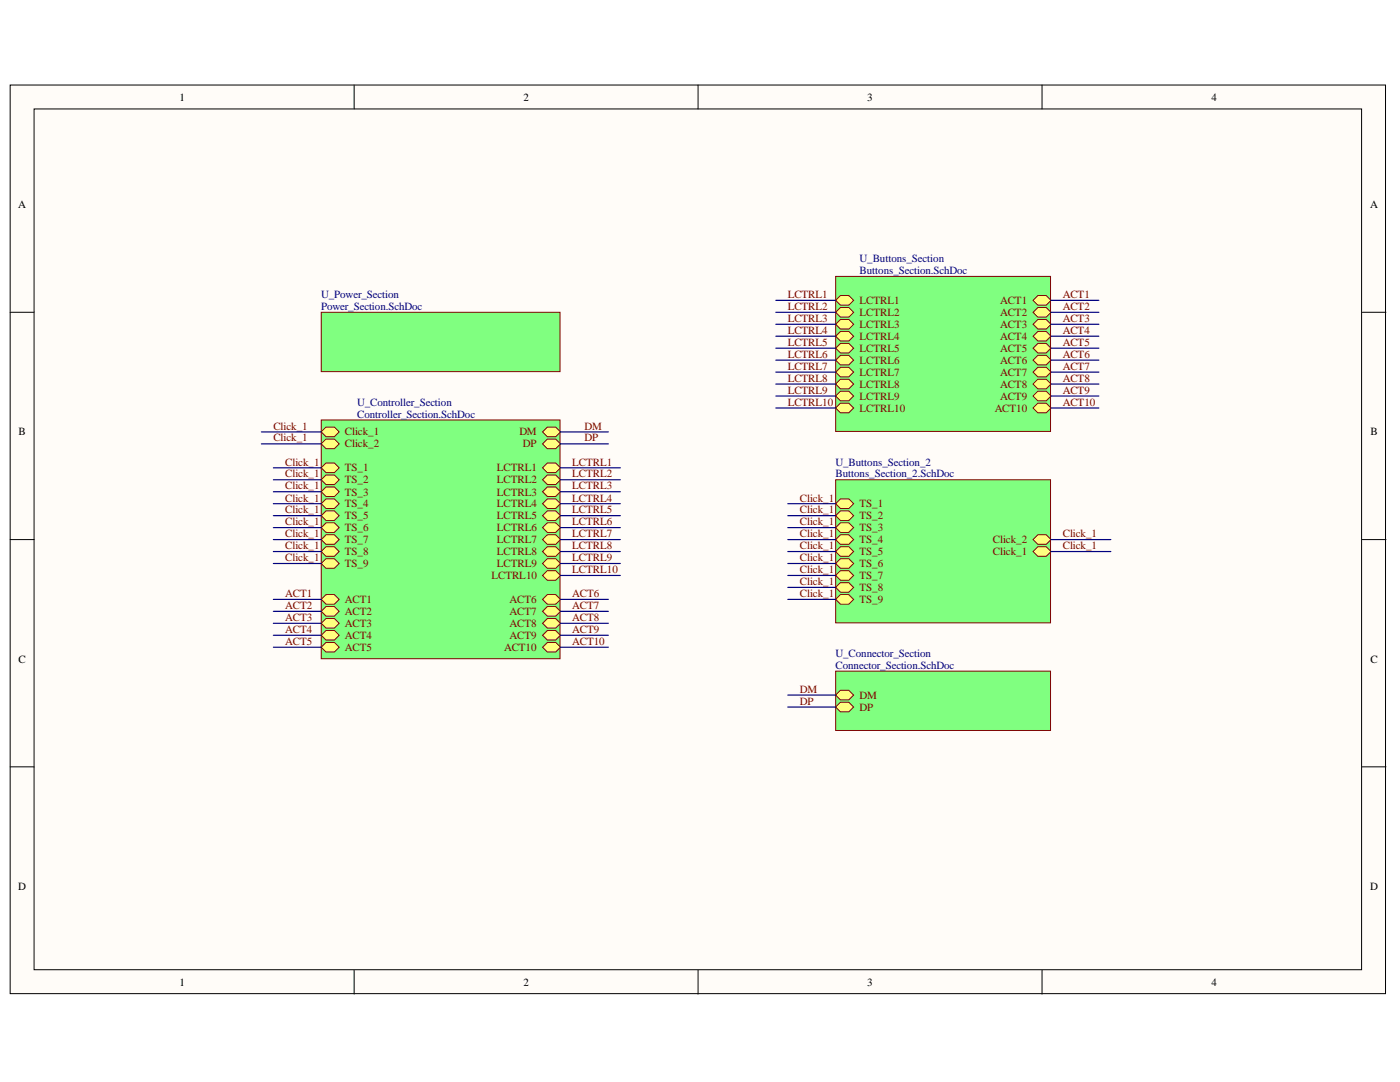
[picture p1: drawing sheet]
<svg xmlns="http://www.w3.org/2000/svg" width="279mm" height="216mm" viewBox="0 0 279 216" stroke-linecap="round" stroke-linejoin="round" font-family="sans-serif">
<g fill="#fffcf8" stroke="#000" stroke-width=".2">
<path d="M2 17h274.5v181.3h-274.5z"/>
<path d="M6.8 21.7h264.9v171.8h-264.9z"/>
</g>
<path d="M70.7 17v4.7M139.3 17v4.7M208 17v4.7M2 62.3h4.8M271.8 62.3h4.8M2 107.7h4.8M271.8 107.7h4.8M2 153h4.8M271.8 153h4.8M70.7 193.6v4.8M139.3 193.6v4.8M208 193.6v4.8" fill="none" stroke="#000" stroke-width=".2"/>
<g fill="#80ff80" stroke="#800000" stroke-width=".2">
<path d="M64.1 62.3h47.7v11.9h-47.7z"/>
<path d="M64.1 83.8h47.7v47.6h-47.7z"/>
</g>
<path d="M108.3 119.6l.9-1h1.7l1 1-1 1h-1.7z" fill-rule="evenodd" fill="#ffff80"/>
<path d="M108.3 119.6l.9-1h1.7l1 1-1 1h-1.7z" fill="none" stroke="#800000" stroke-width=".2"/>
<path d="M108.3 102.9l.9-1h1.7l1 1-1 .9h-1.7z" fill-rule="evenodd" fill="#ffff80"/>
<path d="M108.3 102.9l.9-1h1.7l1 1-1 .9h-1.7z" fill="none" stroke="#800000" stroke-width=".2"/>
<path d="M108.3 129.1l.9-.9h1.7l1 .9-1 1h-1.7z" fill-rule="evenodd" fill="#ffff80"/>
<path d="M108.3 129.1l.9-.9h1.7l1 .9-1 1h-1.7z" fill="none" stroke="#800000" stroke-width=".2"/>
<path d="M108.3 93.3l.9-.9h1.7l1 .9-1 1h-1.7z" fill-rule="evenodd" fill="#ffff80"/>
<path d="M108.3 93.3l.9-.9h1.7l1 .9-1 1h-1.7z" fill="none" stroke="#800000" stroke-width=".2"/>
<path d="M108.3 124.4l.9-1h1.7l1 1-1 .9h-1.7z" fill-rule="evenodd" fill="#ffff80"/>
<path d="M108.3 124.4l.9-1h1.7l1 1-1 .9h-1.7z" fill="none" stroke="#800000" stroke-width=".2"/>
<path d="M108.3 100.5l.9-.9h1.7l1 .9-1 1h-1.7z" fill-rule="evenodd" fill="#ffff80"/>
<path d="M108.3 100.5l.9-.9h1.7l1 .9-1 1h-1.7z" fill="none" stroke="#800000" stroke-width=".2"/>
<path d="M64.1 129.1l1-.9h1.6l1 .9-1 1h-1.6z" fill-rule="evenodd" fill="#ffff80"/>
<path d="M64.1 129.1l1-.9h1.6l1 .9-1 1h-1.6z" fill="none" stroke="#800000" stroke-width=".2"/>
<path d="M108.3 126.8l.9-1h1.7l1 1-1 .9h-1.7z" fill-rule="evenodd" fill="#ffff80"/>
<path d="M108.3 126.8l.9-1h1.7l1 1-1 .9h-1.7z" fill="none" stroke="#800000" stroke-width=".2"/>
<path d="M64.1 119.6l1-1h1.6l1 1-1 1h-1.6z" fill-rule="evenodd" fill="#ffff80"/>
<path d="M64.1 119.6l1-1h1.6l1 1-1 1h-1.6z" fill="none" stroke="#800000" stroke-width=".2"/>
<path d="M108.3 95.7l.9-.9h1.7l1 .9-1 1h-1.7z" fill-rule="evenodd" fill="#ffff80"/>
<path d="M108.3 95.7l.9-.9h1.7l1 .9-1 1h-1.7z" fill="none" stroke="#800000" stroke-width=".2"/>
<path d="M108.3 105.3l.9-1h1.7l1 1-1 .9h-1.7z" fill-rule="evenodd" fill="#ffff80"/>
<path d="M108.3 105.3l.9-1h1.7l1 1-1 .9h-1.7z" fill="none" stroke="#800000" stroke-width=".2"/>
<path d="M64.1 124.4l1-1h1.6l1 1-1 .9h-1.6z" fill-rule="evenodd" fill="#ffff80"/>
<path d="M64.1 124.4l1-1h1.6l1 1-1 .9h-1.6z" fill="none" stroke="#800000" stroke-width=".2"/>
<path d="M64.1 122l1-1h1.6l1 1-1 .9h-1.6z" fill-rule="evenodd" fill="#ffff80"/>
<path d="M64.1 122l1-1h1.6l1 1-1 .9h-1.6z" fill="none" stroke="#800000" stroke-width=".2"/>
<path d="M108.3 98.1l.9-.9h1.7l1 .9-1 1h-1.7z" fill-rule="evenodd" fill="#ffff80"/>
<path d="M108.3 98.1l.9-.9h1.7l1 .9-1 1h-1.7z" fill="none" stroke="#800000" stroke-width=".2"/>
<path d="M64.1 126.8l1-1h1.6l1 1-1 .9h-1.6z" fill-rule="evenodd" fill="#ffff80"/>
<path d="M64.1 126.8l1-1h1.6l1 1-1 .9h-1.6z" fill="none" stroke="#800000" stroke-width=".2"/>
<path d="M108.3 86.2l.9-1h1.7l1 1-1 .9h-1.7z" fill-rule="evenodd" fill="#ffff80"/>
<path d="M108.3 86.2l.9-1h1.7l1 1-1 .9h-1.7z" fill="none" stroke="#800000" stroke-width=".2"/>
<path d="M108.3 88.6l.9-1h1.7l1 1-1 .9h-1.7z" fill-rule="evenodd" fill="#ffff80"/>
<path d="M108.3 88.6l.9-1h1.7l1 1-1 .9h-1.7z" fill="none" stroke="#800000" stroke-width=".2"/>
<path d="M108.3 122l.9-1h1.7l1 1-1 .9h-1.7z" fill-rule="evenodd" fill="#ffff80"/>
<path d="M108.3 122l.9-1h1.7l1 1-1 .9h-1.7z" fill="none" stroke="#800000" stroke-width=".2"/>
<path d="M108.3 107.7l.9-1h1.7l1 1-1 .9h-1.7z" fill-rule="evenodd" fill="#ffff80"/>
<path d="M108.3 107.7l.9-1h1.7l1 1-1 .9h-1.7z" fill="none" stroke="#800000" stroke-width=".2"/>
<path d="M108.3 114.8l.9-.9h1.7l1 .9-1 1h-1.7z" fill-rule="evenodd" fill="#ffff80"/>
<path d="M108.3 114.8l.9-.9h1.7l1 .9-1 1h-1.7z" fill="none" stroke="#800000" stroke-width=".2"/>
<path d="M108.3 112.4l.9-.9h1.7l1 .9-1 1h-1.7z" fill-rule="evenodd" fill="#ffff80"/>
<path d="M108.3 112.4l.9-.9h1.7l1 .9-1 1h-1.7z" fill="none" stroke="#800000" stroke-width=".2"/>
<path d="M108.3 110.1l.9-1h1.7l1 1-1 .9h-1.7z" fill-rule="evenodd" fill="#ffff80"/>
<path d="M108.3 110.1l.9-1h1.7l1 1-1 .9h-1.7z" fill="none" stroke="#800000" stroke-width=".2"/>
<path d="M64.1 86.2l1-1h1.6l1 1-1 .9h-1.6z" fill-rule="evenodd" fill="#ffff80"/>
<path d="M64.1 86.2l1-1h1.6l1 1-1 .9h-1.6z" fill="none" stroke="#800000" stroke-width=".2"/>
<path d="M64.1 110.1l1-1h1.6l1 1-1 .9h-1.6z" fill-rule="evenodd" fill="#ffff80"/>
<path d="M64.1 110.1l1-1h1.6l1 1-1 .9h-1.6z" fill="none" stroke="#800000" stroke-width=".2"/>
<path d="M64.1 107.7l1-1h1.6l1 1-1 .9h-1.6z" fill-rule="evenodd" fill="#ffff80"/>
<path d="M64.1 107.7l1-1h1.6l1 1-1 .9h-1.6z" fill="none" stroke="#800000" stroke-width=".2"/>
<path d="M64.1 112.4l1-.9h1.6l1 .9-1 1h-1.6z" fill-rule="evenodd" fill="#ffff80"/>
<path d="M64.1 112.4l1-.9h1.6l1 .9-1 1h-1.6z" fill="none" stroke="#800000" stroke-width=".2"/>
<path d="M64.1 88.6l1-1h1.6l1 1-1 .9h-1.6z" fill-rule="evenodd" fill="#ffff80"/>
<path d="M64.1 88.6l1-1h1.6l1 1-1 .9h-1.6z" fill="none" stroke="#800000" stroke-width=".2"/>
<path d="M64.1 105.3l1-1h1.6l1 1-1 .9h-1.6z" fill-rule="evenodd" fill="#ffff80"/>
<path d="M64.1 105.3l1-1h1.6l1 1-1 .9h-1.6z" fill="none" stroke="#800000" stroke-width=".2"/>
<path d="M64.1 102.9l1-1h1.6l1 1-1 .9h-1.6z" fill-rule="evenodd" fill="#ffff80"/>
<path d="M64.1 102.9l1-1h1.6l1 1-1 .9h-1.6z" fill="none" stroke="#800000" stroke-width=".2"/>
<path d="M64.1 100.5l1-.9h1.6l1 .9-1 1h-1.6z" fill-rule="evenodd" fill="#ffff80"/>
<path d="M64.1 100.5l1-.9h1.6l1 .9-1 1h-1.6z" fill="none" stroke="#800000" stroke-width=".2"/>
<path d="M64.1 98.1l1-.9h1.6l1 .9-1 1h-1.6z" fill-rule="evenodd" fill="#ffff80"/>
<path d="M64.1 98.1l1-.9h1.6l1 .9-1 1h-1.6z" fill="none" stroke="#800000" stroke-width=".2"/>
<path d="M64.1 95.7l1-.9h1.6l1 .9-1 1h-1.6z" fill-rule="evenodd" fill="#ffff80"/>
<path d="M64.1 95.7l1-.9h1.6l1 .9-1 1h-1.6z" fill="none" stroke="#800000" stroke-width=".2"/>
<path d="M64.1 93.3l1-.9h1.6l1 .9-1 1h-1.6z" fill-rule="evenodd" fill="#ffff80"/>
<path d="M64.1 93.3l1-.9h1.6l1 .9-1 1h-1.6z" fill="none" stroke="#800000" stroke-width=".2"/>
<path d="M166.8 55.2h42.9v30.9h-42.9z" fill="#80ff80" stroke="#800000" stroke-width=".2"/>
<path d="M206.2 79l.9-.9h1.7l1 .9-1 1h-1.7z" fill-rule="evenodd" fill="#ffff80"/>
<path d="M206.2 79l.9-.9h1.7l1 .9-1 1h-1.7z" fill="none" stroke="#800000" stroke-width=".2"/>
<path d="M166.8 76.6l.9-.9h1.7l1 .9-1 1h-1.7z" fill-rule="evenodd" fill="#ffff80"/>
<path d="M166.8 76.6l.9-.9h1.7l1 .9-1 1h-1.7z" fill="none" stroke="#800000" stroke-width=".2"/>
<path d="M206.2 67.1l.9-1h1.7l1 1-1 .9h-1.7z" fill-rule="evenodd" fill="#ffff80"/>
<path d="M206.2 67.1l.9-1h1.7l1 1-1 .9h-1.7z" fill="none" stroke="#800000" stroke-width=".2"/>
<path d="M206.2 64.7l.9-1h1.7l1 1-1 1h-1.7z" fill-rule="evenodd" fill="#ffff80"/>
<path d="M206.2 64.7l.9-1h1.7l1 1-1 1h-1.7z" fill="none" stroke="#800000" stroke-width=".2"/>
<path d="M166.8 69.5l.9-1h1.7l1 1-1 .9h-1.7z" fill-rule="evenodd" fill="#ffff80"/>
<path d="M166.8 69.5l.9-1h1.7l1 1-1 .9h-1.7z" fill="none" stroke="#800000" stroke-width=".2"/>
<path d="M206.2 62.3l.9-.9h1.7l1 .9-1 1h-1.7z" fill-rule="evenodd" fill="#ffff80"/>
<path d="M206.2 62.3l.9-.9h1.7l1 .9-1 1h-1.7z" fill="none" stroke="#800000" stroke-width=".2"/>
<path d="M166.8 67.1l.9-1h1.7l1 1-1 .9h-1.7z" fill-rule="evenodd" fill="#ffff80"/>
<path d="M166.8 67.1l.9-1h1.7l1 1-1 .9h-1.7z" fill="none" stroke="#800000" stroke-width=".2"/>
<path d="M166.8 74.3l.9-1h1.7l1 1-1 .9h-1.7z" fill-rule="evenodd" fill="#ffff80"/>
<path d="M166.8 74.3l.9-1h1.7l1 1-1 .9h-1.7z" fill="none" stroke="#800000" stroke-width=".2"/>
<path d="M206.2 71.9l.9-1h1.7l1 1-1 .9h-1.7z" fill-rule="evenodd" fill="#ffff80"/>
<path d="M206.2 71.9l.9-1h1.7l1 1-1 .9h-1.7z" fill="none" stroke="#800000" stroke-width=".2"/>
<path d="M166.8 62.3l.9-.9h1.7l1 .9-1 1h-1.7z" fill-rule="evenodd" fill="#ffff80"/>
<path d="M166.8 62.3l.9-.9h1.7l1 .9-1 1h-1.7z" fill="none" stroke="#800000" stroke-width=".2"/>
<path d="M166.8 71.9l.9-1h1.7l1 1-1 .9h-1.7z" fill-rule="evenodd" fill="#ffff80"/>
<path d="M166.8 71.9l.9-1h1.7l1 1-1 .9h-1.7z" fill="none" stroke="#800000" stroke-width=".2"/>
<path d="M166.8 79l.9-.9h1.7l1 .9-1 1h-1.7z" fill-rule="evenodd" fill="#ffff80"/>
<path d="M166.8 79l.9-.9h1.7l1 .9-1 1h-1.7z" fill="none" stroke="#800000" stroke-width=".2"/>
<path d="M206.2 59.9l.9-.9h1.7l1 .9-1 1h-1.7z" fill-rule="evenodd" fill="#ffff80"/>
<path d="M206.2 59.9l.9-.9h1.7l1 .9-1 1h-1.7z" fill="none" stroke="#800000" stroke-width=".2"/>
<path d="M206.2 76.6l.9-.9h1.7l1 .9-1 1h-1.7z" fill-rule="evenodd" fill="#ffff80"/>
<path d="M206.2 76.6l.9-.9h1.7l1 .9-1 1h-1.7z" fill="none" stroke="#800000" stroke-width=".2"/>
<path d="M206.2 74.3l.9-1h1.7l1 1-1 .9h-1.7z" fill-rule="evenodd" fill="#ffff80"/>
<path d="M206.2 74.3l.9-1h1.7l1 1-1 .9h-1.7z" fill="none" stroke="#800000" stroke-width=".2"/>
<path d="M206.2 81.4l.9-.9h1.7l1 .9-1 1h-1.7z" fill-rule="evenodd" fill="#ffff80"/>
<path d="M206.2 81.4l.9-.9h1.7l1 .9-1 1h-1.7z" fill="none" stroke="#800000" stroke-width=".2"/>
<path d="M206.2 69.5l.9-1h1.7l1 1-1 .9h-1.7z" fill-rule="evenodd" fill="#ffff80"/>
<path d="M206.2 69.5l.9-1h1.7l1 1-1 .9h-1.7z" fill="none" stroke="#800000" stroke-width=".2"/>
<path d="M166.8 64.7l.9-1h1.7l1 1-1 1h-1.7z" fill-rule="evenodd" fill="#ffff80"/>
<path d="M166.8 64.7l.9-1h1.7l1 1-1 1h-1.7z" fill="none" stroke="#800000" stroke-width=".2"/>
<path d="M166.8 59.9l.9-.9h1.7l1 .9-1 1h-1.7z" fill-rule="evenodd" fill="#ffff80"/>
<path d="M166.8 59.9l.9-.9h1.7l1 .9-1 1h-1.7z" fill="none" stroke="#800000" stroke-width=".2"/>
<path d="M166.8 81.4l.9-.9h1.7l1 .9-1 1h-1.7z" fill-rule="evenodd" fill="#ffff80"/>
<path d="M166.8 81.4l.9-.9h1.7l1 .9-1 1h-1.7z" fill="none" stroke="#800000" stroke-width=".2"/>
<path d="M166.8 133.9h42.9v11.9h-42.9z" fill="#80ff80" stroke="#800000" stroke-width=".2"/>
<path d="M166.8 138.7l.9-1h1.7l1 1-1 .9h-1.7z" fill-rule="evenodd" fill="#ffff80"/>
<path d="M166.8 138.7l.9-1h1.7l1 1-1 .9h-1.7z" fill="none" stroke="#800000" stroke-width=".2"/>
<path d="M166.8 141.1l.9-1h1.7l1 1-1 .9h-1.7z" fill-rule="evenodd" fill="#ffff80"/>
<path d="M166.8 141.1l.9-1h1.7l1 1-1 .9h-1.7z" fill="none" stroke="#800000" stroke-width=".2"/>
<path d="M166.8 95.7h42.9v28.6h-42.9z" fill="#80ff80" stroke="#800000" stroke-width=".2"/>
<path d="M166.8 112.4l.9-.9h1.7l1 .9-1 1h-1.7z" fill-rule="evenodd" fill="#ffff80"/>
<path d="M166.8 112.4l.9-.9h1.7l1 .9-1 1h-1.7z" fill="none" stroke="#800000" stroke-width=".2"/>
<path d="M166.8 117.2l.9-.9h1.7l1 .9-1 1h-1.7z" fill-rule="evenodd" fill="#ffff80"/>
<path d="M166.8 117.2l.9-.9h1.7l1 .9-1 1h-1.7z" fill="none" stroke="#800000" stroke-width=".2"/>
<path d="M166.8 119.6l.9-1h1.7l1 1-1 1h-1.7z" fill-rule="evenodd" fill="#ffff80"/>
<path d="M166.8 119.6l.9-1h1.7l1 1-1 1h-1.7z" fill="none" stroke="#800000" stroke-width=".2"/>
<path d="M166.8 110.1l.9-1h1.7l1 1-1 .9h-1.7z" fill-rule="evenodd" fill="#ffff80"/>
<path d="M166.8 110.1l.9-1h1.7l1 1-1 .9h-1.7z" fill="none" stroke="#800000" stroke-width=".2"/>
<path d="M166.8 102.9l.9-1h1.7l1 1-1 .9h-1.7z" fill-rule="evenodd" fill="#ffff80"/>
<path d="M166.8 102.9l.9-1h1.7l1 1-1 .9h-1.7z" fill="none" stroke="#800000" stroke-width=".2"/>
<path d="M166.8 114.8l.9-.9h1.7l1 .9-1 1h-1.7z" fill-rule="evenodd" fill="#ffff80"/>
<path d="M166.8 114.8l.9-.9h1.7l1 .9-1 1h-1.7z" fill="none" stroke="#800000" stroke-width=".2"/>
<path d="M166.8 107.7l.9-1h1.7l1 1-1 .9h-1.7z" fill-rule="evenodd" fill="#ffff80"/>
<path d="M166.8 107.7l.9-1h1.7l1 1-1 .9h-1.7z" fill="none" stroke="#800000" stroke-width=".2"/>
<path d="M166.8 100.5l.9-.9h1.7l1 .9-1 1h-1.7z" fill-rule="evenodd" fill="#ffff80"/>
<path d="M166.8 100.5l.9-.9h1.7l1 .9-1 1h-1.7z" fill="none" stroke="#800000" stroke-width=".2"/>
<path d="M166.8 105.3l.9-1h1.7l1 1-1 .9h-1.7z" fill-rule="evenodd" fill="#ffff80"/>
<path d="M166.8 105.3l.9-1h1.7l1 1-1 .9h-1.7z" fill="none" stroke="#800000" stroke-width=".2"/>
<path d="M206.2 107.7l.9-1h1.7l1 1-1 .9h-1.7z" fill-rule="evenodd" fill="#ffff80"/>
<path d="M206.2 107.7l.9-1h1.7l1 1-1 .9h-1.7z" fill="none" stroke="#800000" stroke-width=".2"/>
<path d="M206.2 110.1l.9-1h1.7l1 1-1 .9h-1.7z" fill-rule="evenodd" fill="#ffff80"/>
<path d="M206.2 110.1l.9-1h1.7l1 1-1 .9h-1.7z" fill="none" stroke="#800000" stroke-width=".2"/>
<g fill="none" stroke="#000080" stroke-width=".24">
<path d="M154.8 59.9h12M209.8 59.9h9.5M154.8 62.3h12M154.8 64.7h12M154.8 67.1h12M154.8 69.5h12M154.8 71.9h12M154.8 74.3h12M154.8 76.6h12M154.8 79h12M209.8 62.3h9.5M209.8 64.7h9.5"/>
<path d="M209.8 67.1h9.5M209.8 69.5h9.5M209.8 71.9h9.5M209.8 74.3h9.5M209.8 76.6h9.5M209.8 79h9.5M52.2 86.2h11.9M52.2 88.6h11.9M54.6 93.3h9.5M54.6 95.7h9.5M54.6 98.1h9.5M111.9 93.3h11.9"/>
<path d="M111.9 95.7h11.9M111.9 98.1h11.9M111.9 86.2h9.5M111.9 88.6h9.5M154.8 81.4h12M209.8 81.4h9.5M54.6 119.6h9.5M54.6 100.5h9.5M54.6 102.9h9.5M54.6 105.3h9.5M54.6 107.7h9.5M54.6 110.1h9.5"/>
<path d="M54.6 112.4h9.5M111.9 119.6h9.5M111.9 100.5h11.9M111.9 102.9h11.9M111.9 105.3h11.9M111.9 107.7h11.9M111.9 110.1h11.9M111.9 112.4h11.9M111.9 114.8h11.9M157.2 119.6h9.6M157.2 100.5h9.6M157.2 102.9h9.6"/>
<path d="M157.2 105.3h9.6M157.2 107.7h9.6M157.2 110.1h9.6M157.2 112.4h9.6M157.2 114.8h9.6M157.2 117.2h9.6M209.8 107.7h11.9M209.8 110.1h11.9M54.6 122h9.5M54.6 124.4h9.5M54.6 126.8h9.5M54.6 129.1h9.5"/>
<path d="M111.9 122h9.5M111.9 124.4h9.5M111.9 126.8h9.5M111.9 129.1h9.5M157.2 138.7h9.6M157.2 141.1h9.6"/>
</g>
<g font-size="2.2">
<text x="35.8" y="20.1">1</text>
<text x="104.5" y="20.1">2</text>
<text x="173.1" y="20.1">3</text>
<text x="241.8" y="20.1">4</text>
<text x="3.6" y="41.5">A</text>
<text x="273.4" y="41.5">A</text>
<text x="3.7" y="86.9">B</text>
<text x="273.5" y="86.9">B</text>
<text x="3.7" y="132.2">C</text>
<text x="273.5" y="132.2">C</text>
<text x="3.6" y="177.6">D</text>
<text x="273.4" y="177.6">D</text>
<text x="35.8" y="196.7">1</text>
<text x="104.5" y="196.7">2</text>
<text x="173.1" y="196.7">3</text>
<text x="241.8" y="196.7">4</text>
</g>
<g font-size="2.2" fill="#000080">
<text x="171.6" y="52.3">U_Buttons_Section</text>
<text x="64.1" y="59.5">U_Power_Section</text>
<text x="171.6" y="54.7">Buttons_Section.SchDoc</text>
<text x="64.1" y="61.8">Power_Section.SchDoc</text>
<text x="71.3" y="81">U_Controller_Section</text>
<text x="71.3" y="83.3">Controller_Section.SchDoc</text>
<text x="166.7" y="92.9">U_Buttons_Section_2</text>
<text x="166.7" y="95.3">Buttons_Section_2.SchDoc</text>
<text x="166.7" y="131.1">U_Connector_Section</text>
<text x="166.7" y="133.4">Connector_Section.SchDoc</text>
</g>
<g font-size="2.2" fill="#800000">
<text x="157.2" y="59.5">LCTRL1</text>
<text x="212.1" y="59.5">ACT1</text>
<text x="157.2" y="61.8">LCTRL2</text>
<text x="157.2" y="64.3">LCTRL3</text>
<text x="171.6" y="63.1">LCTRL2</text>
<text x="171.6" y="65.4">LCTRL3</text>
<text x="171.6" y="60.6">LCTRL1</text>
<text x="199.6" y="65.4">ACT3</text>
<text x="199.6" y="63.1">ACT2</text>
<text x="199.6" y="60.6">ACT1</text>
<text x="212.1" y="61.8">ACT2</text>
<text x="212.1" y="64.3">ACT3</text>
<text x="157.2" y="66.6">LCTRL4</text>
<text x="157.2" y="69">LCTRL5</text>
<text x="157.2" y="71.4">LCTRL6</text>
<text x="171.6" y="70.2">LCTRL5</text>
<text x="171.6" y="67.8">LCTRL4</text>
<text x="199.6" y="67.8">ACT4</text>
<text x="199.6" y="70.2">ACT5</text>
<text x="212.1" y="66.6">ACT4</text>
<text x="212.1" y="69">ACT5</text>
<text x="212.1" y="71.4">ACT6</text>
<text x="157.2" y="73.8">LCTRL7</text>
<text x="157.2" y="76.2">LCTRL8</text>
<text x="171.6" y="77.4">LCTRL8</text>
<text x="171.6" y="75">LCTRL7</text>
<text x="171.6" y="72.6">LCTRL6</text>
<text x="199.6" y="72.6">ACT6</text>
<text x="199.6" y="77.4">ACT8</text>
<text x="199.6" y="75">ACT7</text>
<text x="212.1" y="73.8">ACT7</text>
<text x="212.1" y="76.2">ACT8</text>
<text x="157.2" y="78.5">LCTRL9</text>
<text x="157.2" y="81">LCTRL10</text>
<text x="171.6" y="79.7">LCTRL9</text>
<text x="171.6" y="82.2">LCTRL10</text>
<text x="198.5" y="82.2">ACT10</text>
<text x="199.6" y="79.7">ACT9</text>
<text x="212.1" y="78.5">ACT9</text>
<text x="212.1" y="81">ACT10</text>
<text x="54.6" y="85.7">Click_1</text>
<text x="54.6" y="88.1">Click_1</text>
<text x="68.8" y="86.9">Click_1</text>
<text x="68.8" y="89.3">Click_2</text>
<text x="103.6" y="86.9">DM</text>
<text x="104.3" y="89.3">DP</text>
<text x="116.7" y="85.7">DM</text>
<text x="116.7" y="88.1">DP</text>
<text x="56.9" y="92.9">Click_1</text>
<text x="56.9" y="95.3">Click_1</text>
<text x="68.8" y="94.1">TS_1</text>
<text x="99.2" y="94.1">LCTRL1</text>
<text x="114.2" y="92.9">LCTRL1</text>
<text x="114.2" y="95.3">LCTRL2</text>
<text x="56.9" y="97.6">Click_1</text>
<text x="56.9" y="100.1">Click_1</text>
<text x="68.8" y="101.3">TS_4</text>
<text x="68.8" y="98.9">TS_3</text>
<text x="68.8" y="96.4">TS_2</text>
<text x="99.2" y="101.3">LCTRL4</text>
<text x="99.2" y="96.4">LCTRL2</text>
<text x="99.2" y="98.9">LCTRL3</text>
<text x="114.2" y="97.6">LCTRL3</text>
<text x="114.2" y="100.1">LCTRL4</text>
<text x="159.7" y="100.1">Click_1</text>
<text x="171.6" y="101.3">TS_1</text>
<text x="56.9" y="102.4">Click_1</text>
<text x="56.9" y="104.8">Click_1</text>
<text x="56.9" y="107.2">Click_1</text>
<text x="68.8" y="106">TS_6</text>
<text x="68.8" y="103.6">TS_5</text>
<text x="99.2" y="103.6">LCTRL5</text>
<text x="99.2" y="106">LCTRL6</text>
<text x="114.2" y="102.4">LCTRL5</text>
<text x="114.2" y="104.8">LCTRL6</text>
<text x="114.2" y="107.2">LCTRL7</text>
<text x="159.7" y="102.4">Click_1</text>
<text x="159.7" y="104.8">Click_1</text>
<text x="159.7" y="107.2">Click_1</text>
<text x="171.6" y="103.6">TS_2</text>
<text x="171.6" y="106">TS_3</text>
<text x="212.1" y="107.2">Click_1</text>
<text x="56.9" y="109.6">Click_1</text>
<text x="56.9" y="112">Click_1</text>
<text x="68.8" y="110.8">TS_8</text>
<text x="68.8" y="108.4">TS_7</text>
<text x="68.8" y="113.2">TS_9</text>
<text x="99.2" y="108.4">LCTRL7</text>
<text x="99.2" y="113.2">LCTRL9</text>
<text x="99.2" y="110.8">LCTRL8</text>
<text x="114.2" y="109.6">LCTRL8</text>
<text x="114.2" y="112">LCTRL9</text>
<text x="159.7" y="109.6">Click_1</text>
<text x="159.7" y="112">Click_1</text>
<text x="171.6" y="113.2">TS_6</text>
<text x="171.6" y="110.8">TS_5</text>
<text x="171.6" y="108.4">TS_4</text>
<text x="198.2" y="108.4">Click_2</text>
<text x="198.2" y="110.8">Click_1</text>
<text x="212.1" y="109.6">Click_1</text>
<text x="56.9" y="119.2">ACT1</text>
<text x="98.1" y="115.5">LCTRL10</text>
<text x="114.2" y="119.2">ACT6</text>
<text x="114.2" y="114.3">LCTRL10</text>
<text x="159.7" y="114.3">Click_1</text>
<text x="159.7" y="116.7">Click_1</text>
<text x="159.7" y="119.2">Click_1</text>
<text x="171.6" y="118">TS_8</text>
<text x="171.6" y="115.5">TS_7</text>
<text x="56.9" y="121.5">ACT2</text>
<text x="56.9" y="123.9">ACT3</text>
<text x="68.8" y="120.3">ACT1</text>
<text x="68.8" y="125.1">ACT3</text>
<text x="68.8" y="122.7">ACT2</text>
<text x="101.7" y="120.3">ACT6</text>
<text x="101.7" y="125.1">ACT8</text>
<text x="101.7" y="122.7">ACT7</text>
<text x="114.2" y="121.5">ACT7</text>
<text x="114.2" y="123.9">ACT8</text>
<text x="171.6" y="120.3">TS_9</text>
<text x="56.9" y="126.3">ACT4</text>
<text x="56.9" y="128.7">ACT5</text>
<text x="68.8" y="129.9">ACT5</text>
<text x="68.8" y="127.5">ACT4</text>
<text x="100.6" y="129.9">ACT10</text>
<text x="101.7" y="127.5">ACT9</text>
<text x="114.2" y="126.3">ACT9</text>
<text x="114.2" y="128.7">ACT10</text>
<text x="159.7" y="138.2">DM</text>
<text x="159.7" y="140.6">DP</text>
<text x="171.6" y="139.4">DM</text>
<text x="171.6" y="141.8">DP</text>
</g>
</svg>
